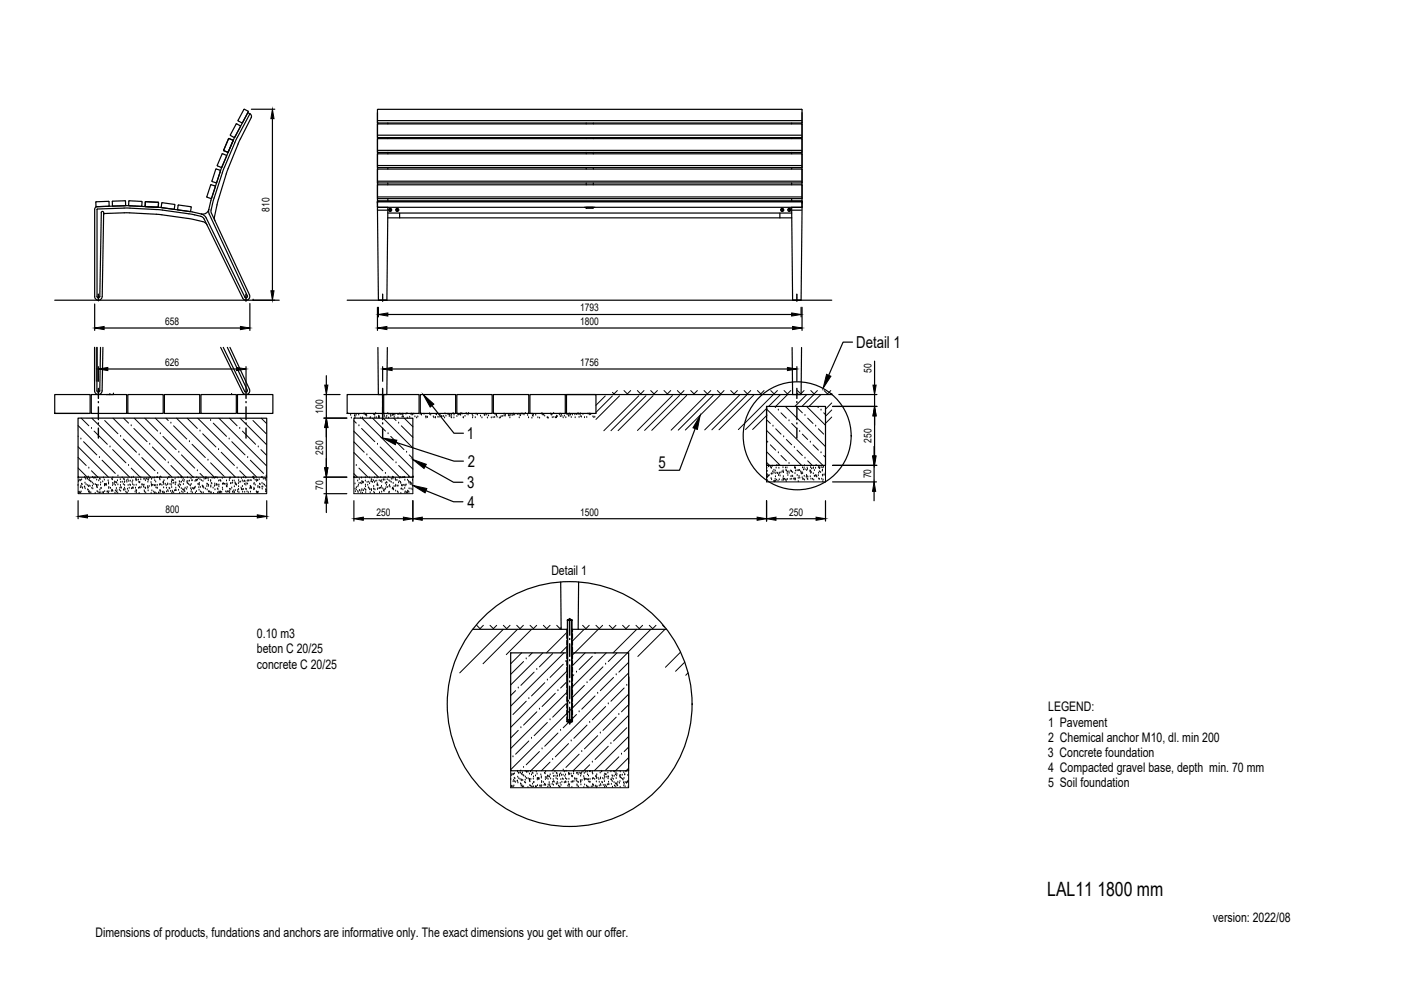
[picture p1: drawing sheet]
<svg xmlns="http://www.w3.org/2000/svg" width="297mm" height="210mm" viewBox="0 0 297 210" stroke-linecap="round" stroke-linejoin="round" font-family="sans-serif">
<!-- layer: 0 -->
<g fill="none" stroke="#000" stroke-width=".25">
<path d="M44.7 39.2l1 .3-.8 2.5-1-.2M44.7 39.2l-.8 2.6M46.7 36.2l-1-.3-.7 2.6 .9 .2 .8-2.5M47.1 35.2l-2.4 7.3-.4 1.9M49.4 29.7l-1-.3-1 2.4 1 .4M49.4 29.7l-2.4 5.7-.9-.2 1-2.5 .9 .4M49.9 28.9l-.6 1.1M50.2 26.3h-.1M50.2 26.3l.8 .5M50.3 29.1l-3 6.9-1.9 6M50.5 30.6l-2.4 5.7-1.8 6-.8 3.7 .1 .8M51.7 23.2l.9 .4v.1l-3 5.4-.8-.5 1.3-2.3"/>
<path d="M51.7 23.2l-1.2 2.3 .9 .5M52.5 23.9l.5 .2M53.3 24.9a.6 .6 0 0 0-.3-.8l-2.7 5M53.3 24.9l-2.8 5.7M53.3 23.2h5M57.8 25.2v36.5M80 26.4h90l-.1 2.8h-89.8l-.1-.1M80 32.7l89.9-.1 .1 2.8M80 35.9h90l-.1 2.9h-89.8l-.1-.1M80 39.3h90l-.1 2.8-89.9-.1M80 26l.1 .1h89.8l.1-2.8-89.9-.1-.1 21.2 .2 19.3h1.8l.2-19.7M80.1 29.4l-.1 .1"/>
<path d="M80.1 29.4h89.9M80.1 25.6h89.9M80.1 28.7h89.9M80.1 31.9h89.9M80.1 35.1h89.9M80.1 38.4h89.9M82.2 26.1v.2M82.2 29.2v.2M82.2 32.3v.3M82.2 35.5v.3M82.2 38.8v.4M124.3 26.1v.2"/>
<path d="M124.3 29.2v.2M124.3 32.3v.3M124.3 35.5v.3M124.3 38.8v.4M125.8 26.1v.2M125.8 29.2v.2M125.8 32.3v.3M125.8 35.5v.3M125.8 38.8v.4M167.8 26.1v.2M167.8 29.2v.2M167.8 32.3v.3"/>
<path d="M167.8 35.5v.3M167.8 38.8v.4M169.9 29.4v2.9l-89.9-.1M170 35.4h-90M170 23.9l-.2 39.8h-1.8l-.2-19.7M20.3 42.8l2.7-.1 .1 .9-2.7 .2zM22 45.5l.2-.2 4.4-.2 6.8 .3 6.8 1 2.8 .6M23.9 43.7v-1h2.7l-.1 .9-5.9 .2a.6 .6 0 0 0-.5 .6v18.5a.79 .79 0 0 0 .8 .8 .79 .79 0 0 0 .8-.8l.3-17.8M27.3 42.6l2.7 .1 .1 1-2.7-.1zM27.6 44.1l6.2 .4 6.2 .8M27.6 44.1l-7 .3v18.5l.3 .3 .3-.3 .3-17.8 .2-.3 .3 .3M30.8 43.7l.1 .1"/>
<path d="M30.8 42.8l2.7 .1 .1 .9-7.3-.2M30.8 42.9v.8M33.2 43.9l1.3 .1M34.3 43.1v.9l6.5 .9 1.9 .5a1.3 1.3 0 0 0 1.6-1M34.3 43.1l2.7 .3-.2 1M37.6 44.4l.1 .1M37.8 43.5l2.7 .3-.2 1.1M37.8 43.6l-.1 .8M40 45.3l1.3 .3M41.3 45.6l1.6 .4 .4 .4 8.2 16.8a.8 .8 0 0 0 1 .4 .8 .8 0 0 0 .4-1.1M42.7 45.4l.6 .3 .4 .5M43 47l.5 .2 .4 .5"/>
<path d="M44.3 44.4l.1 1 8 17.3-.1 .4-.4-.1-8.2-16.8M44.8 45.2l8.1 17.3M45.4 42l-.7 2.5 .1 .7M80 43.9l.1 .1M80 42.8h90M80 44h90M80.1 42.8l-.1 .1M80.1 42.6l-.1 .1M80.1 42.8h89.9M80.1 41.8h89.9M80.1 42.6h89.9M80.1 44.6h2"/>
<path d="M82.2 46.2h85.7M82.2 45.2h85.7M82.2 42.1v.5M82.4 44.5a.3 .3 0 0 1 .3-.3 .3 .3 0 0 1 .3 .3M82.7 44.4h.1v.3l-.2-.2zM83.9 44.5a.3 .3 0 0 1 .3-.3 .3 .3 0 0 1 .3 .3M84.2 44.4l.2 .1-.1 .2h-.1zM84.7 45.2v1M124.3 44h1.5v.2h-1.5zM165.4 45.2v1M165.5 44.5a.3 .3 0 0 1 .3-.3 .3 .3 0 0 1 .3 .3M165.8 44.4l.2 .1-.1 .2h-.1z"/>
<path d="M167 44.5a.3 .3 0 0 1 .3-.3 .3 .3 0 0 1 .3 .3M167.3 44.4h.1v.3l-.2-.2zM167.8 42.1v.5M168 44.6h2M169.9 42.6v1.4M169.9 42.8l.1 .1M11.6 63.7h47.6M20.1 73.7v9.1a.8 .8 0 0 0 .7 .8 .8 .8 0 0 0 .8-.7l.2-9.2M20.1 64.5v5.6M20.5 73.7v9.1l.3 .3 .4-.3 .1-9.1M20.9 62.6h.1M20.9 63.1h.1"/>
<path d="M20.9 63.5h.1M20.9 62.3v.2M20.9 62.7v.3M20.9 63.2v.2M20.9 63.6v.2M20.9 77.7v3.1M22.1 69.5h28.9M22.9 78.2h27.3M46.8 73.7l4.6 9.5M47.3 73.7l4.6 9.3M48.2 73.7l4.2 9-.1 .4-.4-.1M48.8 73.7l4.1 8.8a.8 .8 0 0 1-.4 1.1 .8 .8 0 0 1-1.1-.4"/>
<path d="M52.2 62.7h.1M52.2 63.1h.1M52.2 63.6h.1M52.2 62.3v.3M52.2 62.8v.2M52.2 63.2v.3M52.2 63.7v.2M52.2 77.7v4.5M53 64.4v5.7M53.7 63.7h.1M69.2 79.7v2M73.6 63.7h102.7"/>
<path d="M80 65.2v4.9M80.1 73.7l.1 10h1.8l.1-10M80.2 65.2v2M81.1 62.7h.1M81.1 63.1h.1M81.1 63.6h.1M81.1 62.3v.3M81.1 62.8v.2M81.1 63.2v.3M81.1 63.7v.2M81.1 77.7v3.1M82 69.5h86"/>
<path d="M82.2 66.7h85.6M83.1 78.2h83.8M167.9 73.7l.1 10h1.8l.1-10M168.9 62.7h.1M168.9 63.1h.1M168.9 63.6h.1M168.9 62.3v.3M168.9 62.8v.2M168.9 63.2v.3M168.9 63.7v.2M168.9 77.7v3.1M169.8 65.2v2"/>
<path d="M170 65.2v4.9M180.7 72.5h-2l-3 7.1M185.4 76.6v5.1M11.6 83.7h7.5v4h-7.5zM11.6 87.7h7.1M16.5 88.6l40.1 .1v12.5h-40zM19.4 83.7h7.5v4h-7.5zM23.3 83.7h.1M24.1 83.4v.3h-1.6M27.1 83.7h7.5v4h-7.5zM34.9 83.7h7.5v4h-7.5zM42.6 83.7h7.5v4h-7.5z"/>
<path d="M49.1 83.7h.1M50.4 83.7h7.5v4h-7.5zM68.7 83.7h3.4M68.7 88.6h4.8M69.2 83.7v4.9M69.2 90.6v8.6M73.6 83.7h7.5v4h-7.5zM75 88.6l12.5 .1v12.5h-12.5zM81.4 83.7h7.5v4h-7.5zM84 93.8l12.3 4h2M89.1 83.7h7.5v4h-7.5zM90.1 98.9l6.1 3.3h1.9"/>
<path d="M91.6 86l4.7 5.9h2M96.9 83.7h7.4v4h-7.4zM104.6 83.7h7.5v4h-7.5zM112.3 83.7h7.6v4h-7.6zM119.9 83.7h56.4M120.1 83.7h6.3v4h-6.3zM147.4 90.9l-3.3 8.8h-4.4M162.5 86.2h12.5v12.5h-12.5zM162.5 86.2v2.5M169.1 83.7h.1M176.3 83.7h.1M176.5 86.2h9.4"/>
<path d="M176.5 98.7h9.4M177.8 83.7h8.1M185.3 94.7v2M185.3 98.7v3.5M185.4 83.7v2.5M185.4 88.2v8.5M16.6 106.2v3.8M18.5 109.5h36.1M18.7 101.2h.1M53.7 101.2h.1M56.6 106.2v3.8M68.7 101.2h4.8"/>
<path d="M68.7 104.7h4.8M69.2 101.2v3.5M69.2 106.7v2M75 106.2v4.3M77 110h8.5M87.5 106.2v4.3M87.6 101.2h.1M89.5 110h71M90.3 104l5.9 2.4h1.9M162.5 106.2v4.3M162.6 101.2h.1M164.5 110h8.5"/>
<path d="M175 106.2v4.3M176.5 102.2h9.3M185.3 104.2v2M100.2 133.4h20.1v19.2M118.9 123.4l.1 10M120.2 133.4v.5M120.2 134.4v.9M120.2 135.8v1M120.2 137.2v1M120.2 138.7v.9M120.3 138.4h-12v25h25v-25h-12M120.3 131.5l.5-.3 .5 .3"/>
<path d="M120.3 131.5h1zM120.4 131.4v21.3M121.2 131.4v21.3M121.4 133.4v.5M121.4 134.4v.9M121.4 135.8v1M121.4 137.2v1M121.4 138.7v.9M122.7 123.4l-.1 10M141.3 133.4h-20v19.2M120.2 153l.6 .3 .6-.3M120.2 140.1v.9"/>
<path d="M120.2 141.5v1M120.2 143v1.4M120.2 144.9v.9M120.2 146.3v1M120.2 147.7v1M120.2 149.2v.9M120.2 150.6v.9M120.2 152v1M120.2 153h1.2M120.4 152.7l.9-.1-.1 .1M120.4 152.7h.8M121.4 140.1v.9"/>
<path d="M121.4 141.5v1M121.4 143v1.4M121.4 144.9v.9M121.4 146.3v1M121.4 147.7v1M121.4 149.2v.9M121.4 150.6v.9M121.4 152v1M133.3 143.5v18.4"/>
<circle cx="82.7" cy="44.5" r=".3"/>
<circle cx="84.2" cy="44.5" r=".3"/>
<circle cx="165.8" cy="44.5" r=".3"/>
<circle cx="167.3" cy="44.5" r=".3"/>
<circle cx="169" cy="92.4" r="11.4"/>
<circle cx="120.8" cy="149.3" r="26"/>
</g>
<g fill="none" stroke="#000" stroke-width=".3">
<path d="M20.9 85.4h.1M20.9 89.9h.1M20.9 82.4v2.1M20.9 86.3v2.7M20.9 90.8v2.1M52.2 85.4h.1M52.2 89.9h.1M52.2 82.4v2.1M52.2 86.3v2.7M52.2 90.8v2.1M81.1 85.4h.1M81.1 89.9h.1"/>
<path d="M81.1 82.4v2.1M81.1 86.3v2.7M81.1 90.8v2.1M168.9 85.4h.1M168.9 89.9h.1M168.9 82.4v2.1M168.9 86.3v2.7M168.9 90.8v2.1M120.8 135.6h.1M120.8 131.1v3.6M120.8 136.5v2.7M120.8 149.1h.1"/>
<path d="M120.8 144.6h.1M120.8 140.1h.1M120.8 141v2.7M120.8 145.5v2.7M120.8 150v3.5"/>
</g>
<!-- layer: SRAFY -->
<g fill="none" stroke="#000" stroke-width=".21">
<path d="M16.6 99.2l1.9 2M16.6 94.7l6.4 6.5M16.6 90.2l10.9 11M16.6 97l1.7 1.7M16.6 92.5h.1M17.2 93.1h.1M17.2 88.7l1.6 1.6M17.7 93.6l2.8 2.8M18.8 99.3h.1M19.4 90.8h.1M19.4 99.8l1.4 1.4M19.5 88.7l12.5 12.5"/>
<path d="M20 91.4l2.8 2.8M21.1 97h.1M21.6 97.6l2.8 2.8M22.2 89.2l2.8 2.8M23.3 94.8h.1M23.9 95.3l2.8 2.8M24 88.7l12.5 12.5M25.6 92.5h.1M26.1 93.1l2.8 2.8M26.2 88.7l1.1 1M27.3 98.7h.1M27.8 90.3h.1"/>
<path d="M27.8 99.3l1.9 1.9M28.4 90.8l2.8 2.8M28.5 88.7l12.5 12.5M29.5 96.4h.1M30.1 97l2.8 2.8M30.7 88.7l2.7 2.7M31.7 94.2h.1M32.3 94.8l2.8 2.8M32.9 88.7l12.5 12.5M34 92h.1M34.6 92.5l2.8 2.8M35.2 88.7l.5 .5"/>
<path d="M35.7 98.1h.1M36.2 89.7h.1M36.2 98.7l2.5 2.5M36.8 90.3l2.8 2.8M37.4 88.7l12.5 12.5M37.9 95.9h.1M38.5 96.4l2.8 2.9M39.7 88.7l2.1 2.1M40.2 93.6h.1M40.7 94.2l2.8 2.8M41.8 99.8h.1M41.9 88.7l12.5 12.5"/>
<path d="M42.4 91.4h.1M43 92l2.8 2.8M44.1 97.6h.1M44.7 89.2h.1M44.7 98.1l2.8 2.8M45.2 89.7l2.8 2.8M46.3 95.3h.1M46.4 88.7l10.1 10.1M46.9 95.9l2.8 2.8M48.6 93.1h.1M48.7 88.7l1.6 1.6M49.1 93.6l2.9 2.8"/>
<path d="M50.3 99.3h.1M50.8 90.8h.1M50.8 99.8l1.4 1.4M50.9 88.7l5.6 5.6M51.4 91.4l2.8 2.8M52.5 97h.1M53.1 97.6l2.8 2.8M53.6 89.2l2.8 2.8M54.8 94.8h.1M55.3 95.3l1.2 1.2M55.4 88.7l1.1 1.1M73.7 87.7h.1"/>
<path d="M74.3 88h.1M74.5 88.6h.1M75 95.9l5.3 5.3M75 91.4l9.7 9.8M75 93.7l2.2 2.2M75 89.2l.5 .5M75.2 88.2h.1M75.2 87.9h.1M75.2 88.6h.1M75.3 88.3h.1M75.5 88h.1M75.5 98.7h.1"/>
<path d="M76.1 88h.1M76.1 90.3h.1M76.1 99.3l1.9 1.9M76.5 88.6h.1M76.7 90.8l2.8 2.8M76.7 88.7l10.8 10.8M76.9 88.6h.1M77.2 87.7h.1M77.2 87.9h.1M77.5 88h.1M77.7 88h.1M77.7 88.2h.1"/>
<path d="M77.8 96.4h.1M78.3 97l2.9 2.8M78.5 88.6h.1M78.6 88.6h.1M79 88.7l2.7 2.7M79.2 87.9h.1M79.4 88h.1M79.4 88.6h.1M79.5 88h.1M79.6 87.7h.1M79.8 88.5h.1M80 94.2h.1"/>
<path d="M80.2 88.5h.1M80.3 88.2h.1M80.3 88.5h.1M80.4 88.4h.1M80.4 88.6h.1M80.6 94.8l2.8 2.8M81.1 87.9h.1M81.1 88.4h.1M81.2 87.8h.1M81.2 88.7l6.3 6.3M81.4 88h.1M81.5 88.3h.1"/>
<path d="M81.9 88.5h.1M82 88.2h.1M82.2 87.7h.1M82.3 92h.1M82.3 87.8h.1M82.4 88.6h.1M82.7 87.9h.1M82.8 92.5l2.8 2.8M82.9 88.3h.1M82.9 88.1h.1M83.1 87.8h.1M83.2 88.1h.1"/>
<path d="M83.4 88h.1M83.5 88.7l.5 .5M83.6 88.5h.1M83.7 88h.1M84 98.1h.1M84.3 87.9h.1M84.4 88.6h.1M84.5 89.7h.1M84.5 98.7l2.5 2.5M84.6 87.9h.1M84.8 87.7h.1M84.9 87.9h.1"/>
<path d="M85.1 90.3l2.4 2.4M85.1 87.8h.1M85.2 88.5h.1M85.4 88h.1M85.4 88.3h.1M85.4 87.8h.1M85.5 88.4h.1M85.7 88.7l1.8 1.8M86.1 87.8h.1M86.2 95.9h.1M86.3 87.7h.1M86.4 88.6h.1"/>
<path d="M86.8 96.4l.7 .8M86.9 88.5h.1M87.1 87.8h.1M87.3 87.8h.1M87.4 88h.1M87.4 87.9h.1M87.7 87.8h.1M88 88.4h.1M88.3 88.6h.1M88.6 88.4h.1M89.1 87.8h.1M89.4 87.8h.1"/>
<path d="M89.4 88h.1M89.9 87.8h.1M90.3 88.4h.1M90.3 88.6h.1M90.5 88.4h.1M90.6 88.5h.1M91.1 87.8h.1M91.1 87.7h.1M91.3 88h.1M91.9 88.4h.1M92 88.6h.1M92.3 88.6h.1"/>
<path d="M92.3 88.5h.1M92.4 87.9h.1M92.5 88h.1M92.7 87.7h.1M92.8 88.5h.1M93 87.8h.1M93.1 88.5h.1M93.3 88h.1M93.6 88.3h.1M93.7 88.3h.1M94 88.3h.1M94.3 88.6h.1"/>
<path d="M94.3 87.7h.1M94.5 88.2h.1M95 87.9h.1M95 87.8h.1M95.2 88.3h.1M95.3 88h.1M95.4 88.1h.1M95.6 88.5h.1M95.7 88.1h.1M95.8 88.6h.1M96.1 87.7h.1M96.2 88.6h.1"/>
<path d="M96.3 88h.1M96.9 88.3h.1M97 87.8h.1M97.1 87.9h.1M97.3 88h.1M97.5 87.8h.1M97.5 87.9h.1M97.7 88h.1M97.7 87.7h.1M98 87.8h.1M98.2 88.6h.1M98.2 88.5h.1"/>
<path d="M98.6 88.3h.1M98.8 87.7h.1M99 87.8h.1M99.2 88h.1M99.4 87.7h.1M100.1 88h.1M100.2 88.6h.1M100.3 88.2h.1M100.8 88.6h.1M100.9 87.8h.1M101.2 88h.1M101.9 88.2h.1"/>
<path d="M102.2 88.6h.1M102.7 88h.1M102.8 88.1h.1M102.9 87.8h.1M103.2 88h.1M103.3 88.6h.1M103.6 88.2h.1M104.2 88.6h.1M104.5 88.6h.1M104.9 88.5h.1M104.9 87.8h.1M105.2 88h.1"/>
<path d="M105.2 88.2h.1M105.2 88.1h.1M105.4 88.4h.1M105.9 88.6h.1M106.1 88.6h.1M106.3 88.3h.1M106.6 88.3h.1M106.9 88.2h.1M106.9 87.8h.1M107.1 88.2h.1M107.1 88h.1M107.8 88.1h.1"/>
<path d="M107.9 88.2h.1M108 88.1h.1M108.1 88.6h.1M108.3 88.1h.1M108.6 88.1h.1M108.8 88h.1M108.9 87.8h.1M109.1 88h.1M109.7 87.9h.1M110 87.8h.1M110.1 88.6h.1M110.3 88.1h.1"/>
<path d="M110.4 88.1h.1M110.5 87.8h.1M110.8 87.8h.1M111.1 88h.1M111.4 87.7h.1M111.9 88.1h.1M112.1 88.6h.1M112.8 88.7h.1M112.8 87.8h.1M112.9 88.2h.1M113 88.3h.1M113.1 88h.1"/>
<path d="M113.6 88h.1M114 88.6h.1M114.4 88.7h.1M114.8 87.8h.1M114.9 87.7h.1M115.1 88h.1M115.2 88h.1M115.5 88.2h.1M116 88.6h.1M116.1 88.6h.1M116.2 88.7h.1M116.8 87.8h.1"/>
<path d="M116.9 88h.1M117 88h.1M117.1 88.6h.1M117.4 87.7h.1M117.4 88.5h.1M117.8 88.6h.1M117.9 88.4h.1M118 88.6h.1M118 88.2h.1M118.1 88.3h.1M118.6 88h.1M118.7 87.8h.1"/>
<path d="M118.8 88.3h.1M119 88h.1M119.1 88.3h.1M119.4 88.6h.1M119.7 88.2h.1M119.9 87.7h.1M120 88.6h.1M120 87.8h.1M120.3 87.9h.1M120.5 88.1h.1M120.6 88.3h.1M120.7 87.8h.1"/>
<path d="M120.8 88.1h.1M121 88h.1M121.1 88.5h.1M121.4 88h.1M121.9 87.9h.1M121.9 88.6h.1M122.2 87.9h.1M122.5 87.7h.1M122.6 87.8h.1M122.7 87.8h.1M122.8 88.5h.1M123 87.9h.1"/>
<path d="M123.1 87.8h.1M123.1 88.3h.1M123.3 88.4h.1M123.6 87.9h.1M123.9 88.6h.1M124.4 88.5h.1M124.7 87.8h.1M124.9 87.9h.1M125 87.8h.1M125.2 87.9h.1M125.3 87.9h.1M125.7 88.4h.1"/>
<path d="M125.9 88.6h.1M126.1 88.4h.1M128.3 84l-1.9 1.9M129.8 83.9l-3.4 3.5M130.9 82.8l-.7 .7-.3-.3M131.3 83.9l-4.9 5M132.3 82.8l.7 .7 .7-.7M135.1 82.8l.7 .7 .7-.7M135.4 83.9l-7.4 7.4M137 83.9l-7.5 7.4M138 82.8l.7 .7 .7-.7M138.5 83.9l-7.5 7.4"/>
<path d="M140.8 82.8l.7 .7 .7-.7M142.6 83.9l-7.4 7.4M143.6 82.8l.7 .7 .7-.7M144.1 83.9l-7.4 7.4M145.6 83.8l-7.4 7.4M146.4 82.8l.7 .7 .8-.7M149.3 82.8l.7 .7 .7-.7M149.7 83.8l-7.4 7.4M151.2 83.8l-7.4 7.4M152.1 82.8l.7 .7 .7-.7M152.7 83.8l-7.4 7.4M154.9 82.8l.7 .7 .7-.7"/>
<path d="M156.8 83.8l-7.4 7.3M157.8 82.8l.7 .7 .7-.7M158.3 83.8l-7.4 7.3M159.8 83.8l-7.4 7.3M160.6 82.8l.7 .7 .7-.7M162.5 98.7v3.5h12.5v-3.5M162.5 95.8l2.9 2.9M162.5 91.3l7.5 7.4M162.5 86.7l12 12M162.5 98l.7 .7M162.5 89l.8 .8M162.6 99.2h.1"/>
<path d="M162.6 98.7h.1M162.6 86.5l-4.5 4.6M162.6 88l-3 3.1M162.7 99.9h.1M162.8 93.8h.1M162.9 99h.1M163.3 98.9h.1M163.3 94.3l1.2 1.1M163.4 82.8l.7 .7 .7-.7M163.4 99.1h.1M163.5 99.3h.1M163.5 99.2h.1"/>
<path d="M163.8 98.9h.1M163.9 90.4h.1M163.9 83.7l-7.4 7.4M164.1 99.7h.1M164.2 86.2l.3 .2M164.4 99.9h.1M164.5 90.9l1.1 1.1M164.6 99.2h.1M164.6 98.7h.1M165 98.7h.1M165 96h.1M165 87h.1"/>
<path d="M165.1 99.3h.1M165.4 83.7l-2.4 2.5M165.6 96.6l1.1 1.1M165.6 87.5l1.1 1.2M166 99.2h.1M166 99.8h.1M166.2 92.6h.1M166.2 82.8l.7 .7 .8-.7M166.5 86.2l8.5 8.5M166.5 99.2h.1M166.6 99.7h.1M166.7 93.2l1.1 1.1"/>
<path d="M166.8 99.9h.1M166.9 99.2h.1M166.9 83.7l-2.4 2.5M167.3 98.3h.1M167.3 89.2h.1M167.7 99.8h.1M167.8 100h.1M167.8 89.8l1.2 1.1M168.4 94.9h.1M168.5 99.2h.1M168.7 99.8h.1M168.7 99.3h.1"/>
<path d="M169 99.8h.1M169 95.4l1.1 1.2M169 86.4l1.1 1.1M169.1 82.8l.7 .7 .7-.7M169.2 99.8h.1M169.4 99.8h.1M169.5 99.7h.1M169.6 91.5h.1M170.1 92l1.1 1.2M170.1 99.2h.1M170.4 99.6h.1M170.5 99.2h.1"/>
<path d="M170.6 98.7h.1M170.7 97.1h.1M170.7 88.1h.1M170.7 99.6h.1M171 86.2l4 4M171 83.7l-2.5 2.5M171 99.8h.1M171.1 99.2h.1M171.2 99.5h.1M171.2 97.7l1 1M171.2 88.7l1.2 1.1M171.8 99.8h.1"/>
<path d="M171.8 93.8h.1M171.9 99.1h.1M171.9 99.9h.1M171.9 82.8l.7 .7 .7-.7M172.1 99.4h.1M172.4 94.3l1.1 1.1M172.4 99.4h.1M172.5 99.2h.1M172.5 83.7l-2.5 2.5M172.7 99.8h.1M172.9 99.3h.1M172.9 90.4h.1"/>
<path d="M173 98.7h.1M173.3 86.2l.2 .2M173.5 90.9l1.1 1.1M173.5 99.1h.1M173.7 99.3h.1M173.8 99.2h.1M173.8 99.4h.1M174 83.7l-2.5 2.5M174.1 96h.1M174.1 87h.1M174.1 99.1h.1M174.3 99.9h.1"/>
<path d="M174.4 99.7h.1M174.4 99.2h.1M174.6 99.1h.1M174.6 96.6l.4 .4M174.6 87.5l.4 .4M174.7 82.8l.7 .7 .7-.7M176.3 86.9l-1.2 1.3M176.3 85.4l-1.2 1.2M176.3 88.4l-1.2 1.3M16.5 102.9h.1M16.6 101.2v3.5h40v-3.5M16.7 102.1h.1"/>
<path d="M16.7 104.4h.1M16.8 104.3h.1M16.8 101.8h.1M16.8 104.5h.1M17 102h.1M17 103.4h.1M17 104.5h.1M17.1 101.9h.1M17.2 103.1h.1M17.2 104.3h.1M17.3 102.7h.1M17.3 101.7h.1"/>
<path d="M17.4 103.4h.1M17.4 102.8h.1M17.5 103.5h.1M17.9 103.3h.1M18 103.3h.1M18 101.2h.1M18 101.3h.1M18 102.4h.1M18.1 103.6h.1M18.2 101.6h.1M18.2 102.7h.1M18.5 101.6h.1"/>
<path d="M18.5 102.9h.1M18.6 101.5h.1M18.6 103.9h.1M18.7 104h.1M18.8 103.2h.1M18.8 104.3h.1M18.8 101.8h.1M18.9 103h.1M18.9 104.2h.1M19 101.9h.1M19 101.5h.1M19 104.5h.1"/>
<path d="M19.1 103.1h.1M19.2 102.1h.1M19.3 104.5h.1M19.3 102.2h.1M19.5 103.5h.1M19.6 101.2h.1M19.6 103.1h.1M19.6 102.4h.1M19.7 103.7h.1M19.9 102.7h.1M19.9 101.4h.1M20 101.3h.1"/>
<path d="M20.2 104.6h.1M20.2 101.3h.1M20.2 102.7h.1M20.5 103h.1M20.5 101.8h.1M20.5 103.3h.1M20.6 104.2h.1M20.6 103.4h.1M20.7 101.3h.1M20.7 104.3h.1M20.8 102.9h.1M20.9 101.9h.1"/>
<path d="M21 104.5h.1M21.1 101.6h.1M21.2 103.9h.1M21.2 101.7h.1M21.3 102.8h.1M21.4 102.4h.1M21.4 104.5h.1M21.4 103.6h.1M21.4 103.5h.1M21.8 102.2h.1M21.8 104.5h.1M21.9 104.4h.1"/>
<path d="M21.9 104.6h.1M22 101.3h.1M22.1 101.8h.1M22.2 103h.1M22.2 102.7h.1M22.2 104.2h.1M22.4 102.7h.1M22.5 102.9h.1M22.5 102.7h.1M22.7 104.3h.1M22.8 104.3h.1M22.9 101.9h.1"/>
<path d="M23 104.5h.1M23 102.4h.1M23 102.6h.1M23.1 103.6h.1M23.1 103.3h.1M23.1 104.2h.1M23.4 103.5h.1M23.6 104.2h.1M23.7 101.6h.1M23.7 103.9h.1M23.8 104h.1M23.8 101.7h.1"/>
<path d="M23.9 102.9h.1M23.9 102.5h.1M23.9 104.2h.1M23.9 101.3h.1M24.2 102.7h.1M24.2 102.5h.1M24.3 102.2h.1M24.4 104.5h.1M24.4 102.3h.1M24.4 102.9h.1M24.5 104.1h.1M24.6 102.4h.1"/>
<path d="M24.7 103.6h.1M24.7 104.3h.1M24.7 102.4h.1M24.8 104h.1M24.9 101.9h.1M25 104.5h.1M25 102.8h.1M25 100.9h.1M25.3 104h.1M25.4 103.5h.1M25.5 101.7h.1M25.5 102.9h.1"/>
<path d="M25.6 104.2h.1M25.6 102.3h.1M25.6 103.4h.1M25.7 103.5h.1M25.9 101.3h.1M25.9 102.2h.1M26.1 102.7h.1M26.2 103.8h.1M26.2 101.6h.1M26.3 104h.1M26.3 101.7h.1M26.4 102.3h.1"/>
<path d="M26.4 103.5h.1M26.4 102.9h.1M26.4 102.2h.1M26.5 103.8h.1M26.7 104.3h.1M26.9 101.9h.1M26.9 102.2h.1M26.9 104.6h.1M26.9 104.5h.1M27 103.7h.1M27.1 101.7h.1M27.2 102.9h.1"/>
<path d="M27.2 104.2h.1M27.3 102.1h.1M27.4 103.5h.1M27.5 102.8h.1M27.6 102h.1M27.7 102.9h.1M27.9 103.6h.1M27.9 101.3h.1M28 102.3h.1M28.1 103.5h.1M28.1 102.7h.1M28.1 101.9h.1"/>
<path d="M28.2 103.4h.1M28.2 103.6h.1M28.3 101.2h.1M28.4 102.9h.1M28.6 104.3h.1M28.7 103.5h.1M28.8 101.7h.1M28.8 101.6h.1M28.8 104h.1M28.8 101.9h.1M28.9 102.9h.1M28.9 104.5h.1"/>
<path d="M28.9 104.1h.1M29 101.8h.1M29.3 101.8h.1M29.4 103.5h.1M29.4 102.3h.1M29.5 104.6h.1M29.6 102.4h.1M29.6 103.4h.1M29.6 102.3h.1M29.7 103.5h.1M29.9 101.7h.1M29.9 101.3h.1"/>
<path d="M29.9 103.3h.1M30.1 102.7h.1M30.1 102.9h.1M30.4 102.9h.1M30.4 103.3h.1M30.5 101.6h.1M30.5 102.9h.1M30.6 104.1h.1M30.6 104.3h.1M30.7 101.6h.1M30.7 103.5h.1M30.8 101.9h.1"/>
<path d="M30.9 103.6h.1M30.9 104.5h.1M31 101.6h.1M31.3 103.2h.1M31.3 103.5h.1M31.3 101.7h.1M31.4 102.2h.1M31.4 103.4h.1M31.4 104.1h.1M31.5 101.8h.1M31.6 101.5h.1M31.6 103.1h.1"/>
<path d="M31.8 101.3h.1M32 102.3h.1M32 104.7h.1M32.1 102.7h.1M32.1 101.6h.1M32.1 103.1h.1M32.2 102.9h.1M32.2 104.1h.1M32.3 102.9h.1M32.4 101.4h.1M32.6 104.3h.1M32.6 102.9h.1"/>
<path d="M32.7 104.6h.1M32.8 101.3h.1M32.8 103h.1M32.8 101.9h.1M32.9 104.5h.1M33 102.2h.1M33 102.9h.1M33.1 103.4h.1M33.1 104.7h.1M33.3 101.3h.1M33.3 103.5h.1M33.3 102.9h.1"/>
<path d="M33.4 101.3h.1M33.4 100.4h.1M33.6 104.5h.1M33.8 101.3h.1M33.8 101.6h.1M33.9 102.8h.1M33.9 104h.1M33.9 104.5h.1M33.9 101.8h.1M33.9 104.1h.1M34 100.9l.2 .3M34.1 102.7h.1"/>
<path d="M34.1 104.2h.1M34.3 102.9h.1M34.4 104.4h.1M34.6 102.3h.1M34.6 104.3h.1M34.6 102.2h.1M34.7 102.5h.1M34.7 103.4h.1M34.7 104.7h.1M34.7 102.7h.1M34.8 101.9h.1M34.8 104.5h.1"/>
<path d="M35 102.7h.1M35.2 102.9h.1M35.3 103.5h.1M35.3 104.3h.1M35.5 101.6h.1M35.5 102.8h.1M35.6 102.6h.1M35.6 104h.1M35.6 104.2h.1M35.8 101.3h.1M35.8 101.2h.1M35.9 103.5h.1"/>
<path d="M36 103.6h.1M36 102.7h.1M36.2 104.2h.1M36.3 102.9h.1M36.4 102.1h.1M36.4 103.4h.1M36.4 104.6h.1M36.4 102.5h.1M36.5 101.8h.1M36.5 104.1h.1M36.6 104.3h.1M36.6 101.9h.1"/>
<path d="M36.8 102.5h.1M36.8 101.9h.1M36.8 104.5h.1M37 104.1h.1M37.1 101.6h.1M37.1 102.4h.1M37.2 102.8h.1M37.2 104h.1M37.3 103.5h.1M37.3 102.4h.1M37.3 104h.1M37.8 101.3h.1"/>
<path d="M37.8 103h.1M37.9 104h.1M37.9 103.1h.1M38 102.7h.1M38 102.1h.1M38.1 103.3h.1M38.1 104.6h.1M38.1 102.3h.1M38.3 102.9h.1M38.4 101.2h.1M38.4 103.6h.1M38.5 102.2h.1"/>
<path d="M38.5 101.3h.1M38.5 104.3h.1M38.7 103.8h.1M38.7 101.9h.1M38.8 104.5h.1M38.8 101.5h.1M38.9 102.7h.1M38.9 103.9h.1M39 102.2h.1M39 101.8h.1M39.1 103.8h.1M39.1 104.2h.1"/>
<path d="M39.2 104.3h.1M39.3 103.5h.1M39.6 103.7h.1M39.6 102.1h.1M39.7 102.4h.1M39.7 103.4h.1M39.7 104.6h.1M39.7 101.3h.1M39.8 102.5h.1M39.9 102h.1M40 102.7h.1M40.2 102h.1"/>
<path d="M40.3 102.9h.1M40.4 103h.1M40.4 103.6h.1M40.5 101.5h.1M40.5 104.3h.1M40.5 102.7h.1M40.6 103.9h.1M40.7 101.9h.1M40.8 103.6h.1M40.8 104.5h.1M41 101.3h.1M41 103.6h.1"/>
<path d="M41.1 103.7h.1M41.2 103.5h.1M41.3 103.5h.1M41.4 102.1h.1M41.4 103.3h.1M41.4 104.5h.1M41.6 101.8h.1M41.6 101.9h.1M41.7 104.2h.1M41.7 102h.1M41.7 101.3h.1M41.9 101.8h.1"/>
<path d="M42 102.7h.1M42.1 101.5h.1M42.1 103.4h.1M42.2 102.7h.1M42.2 103.9h.1M42.2 102.9h.1M42.3 102.5h.1M42.4 101.7h.1M42.4 100.4l.8 .8M42.5 103.3h.1M42.5 104.3h.1M42.7 101.9h.1"/>
<path d="M42.8 104.5h.1M42.9 103.1h.1M43 103.3h.1M43 103.2h.1M43 102h.1M43.1 103.3h.1M43.1 104.5h.1M43.2 103.5h.1M43.3 101.6h.1M43.5 101.3h.1M43.6 103.7h.1M43.6 101.6h.1"/>
<path d="M43.6 101.4h.1M43.7 101.3h.1M43.8 101.4h.1M43.9 103.2h.1M43.9 102.6h.1M43.9 103.9h.1M43.9 102.7h.1M44.1 101.5h.1M44.2 101.9h.1M44.2 103.1h.1M44.2 104.2h.1M44.2 102.9h.1"/>
<path d="M44.3 104.4h.1M44.5 104.3h.1M44.6 102.1h.1M44.7 101.9h.1M44.7 103.3h.1M44.7 103.1h.1M44.7 104.5h.1M44.8 102.5h.1M44.9 102.6h.1M45 101.4h.1M45.2 103.5h.1M45.3 104.6h.1"/>
<path d="M45.3 101.3h.1M45.5 103.1h.1M45.5 101.4h.1M45.5 102.6h.1M45.6 102.9h.1M45.6 103.8h.1M45.7 101.3h.1M45.8 101.3h.1M45.9 102.9h.1M45.9 102.7h.1M46.1 101.4h.1M46.1 103.7h.1"/>
<path d="M46.2 104.5h.1M46.2 102.9h.1M46.2 103.8h.1M46.4 102h.1M46.4 103.2h.1M46.4 102.8h.1M46.4 104.3h.1M46.4 104.4h.1M46.5 104.5h.1M46.6 101.9h.1M46.7 101.9h.1M46.7 104.5h.1"/>
<path d="M46.8 104.3h.1M46.8 102h.1M47 104.4h.1M47.1 101.4h.1M47.2 103.5h.1M47.2 102.6h.1M47.2 103.9h.1M47.3 102.7h.1M47.4 102.6h.1M47.6 102.7h.1M47.7 101.3h.1M47.9 104.3h.1"/>
<path d="M47.9 102.7h.1M48 103.1h.1M48 102h.1M48.1 103.2h.1M48.1 104.4h.1M48.1 102.6h.1M48.2 102.9h.1M48.2 104.2h.1M48.4 104.3h.1M48.6 101.4h.1M48.6 101.9h.1M48.7 104.5h.1"/>
<path d="M48.7 103.7h.1M48.7 104.2h.1M48.7 101.5h.1M48.8 101.3h.1M48.9 102.6h.1M48.9 103.8h.1M49 102.5h.1M49.1 103.5h.1M49.3 102h.1M49.3 104.3h.1M49.3 102.4h.1M49.4 104.4h.1"/>
<path d="M49.6 104.1h.1M49.6 101.3h.1M49.7 102h.1M49.7 103.2h.1M49.7 104.4h.1M49.8 102.4h.1M49.9 102.7h.1M49.9 104h.1M49.9 102.6h.1M50 102.7h.1M50.2 102.9h.1M50.4 104.3h.1"/>
<path d="M50.4 103.9h.1M50.5 101.3h.1M50.5 102.5h.1M50.6 103.8h.1M50.6 103.2h.1M50.6 101.9h.1M50.7 104.5h.1M50.7 102.3h.1M51 102.2h.1M51.1 103.5h.1M51.2 101.4h.1M51.2 103.8h.1"/>
<path d="M51.3 103.8h.1M51.3 103.9h.1M51.4 101.9h.1M51.4 103.1h.1M51.4 104.4h.1M51.5 102.2h.1M51.6 103.8h.1M51.6 101.3h.1M51.8 102h.1M51.9 102.7h.1M51.9 104.4h.1M51.9 102.1h.1"/>
<path d="M52.1 103.7h.1M52.1 101.3h.1M52.1 102.9h.1M52.2 102.6h.1M52.2 103.8h.1M52.4 104.3h.1M52.4 102h.1M52.5 102.6h.1M52.6 101.9h.1M52.6 104.5h.1M52.7 102h.1M53 103.6h.1"/>
<path d="M53 101.9h.1M53.1 103.1h.1M53.1 103.5h.1M53.1 104.3h.1M53.1 103.2h.1M53.2 103.3h.1M53.3 101.9h.1M53.3 103.6h.1M53.6 101.3h.1M53.7 101.5h.1M53.8 103.8h.1M53.8 103.5h.1"/>
<path d="M53.8 102.7h.1M53.8 101.3h.1M53.9 101.6h.1M53.9 102.5h.1M53.9 103.7h.1M54.1 101.8h.1M54.1 102.9h.1M54.4 104.3h.1M54.4 102.1h.1M54.4 104.4h.1M54.4 101.8h.1M54.5 104.5h.1"/>
<path d="M54.6 101.9h.1M54.6 104.5h.1M54.7 103.1h.1M54.7 103.4h.1M54.7 104.4h.1M55 101.7h.1M55 103.3h.1M55 102.7h.1M55.1 103.5h.1M55.1 102.8h.1M55.5 101.3h.1M55.5 103.3h.1"/>
<path d="M55.5 102.5h.1M55.6 101.3h.1M55.6 103.7h.1M55.7 103.3h.1M55.8 102.7h.1M55.8 101.6h.1M56.1 102.9h.1M56.2 101.5h.1M56.3 101.5h.1M56.3 104.3h.1M56.3 103.8h.1M56.4 101.8h.1"/>
<path d="M56.4 103.1h.1M56.4 103.2h.1M56.4 100.9h.1M56.4 104.3h.1M56.4 104h.1M75 100.4l.8 .8M75 101.2v3.5h12.5v-3.5M75.3 102.6h.1M75.3 103.7h.1M75.3 104.2h.1M75.5 101.3h.1M75.5 103.9h.1"/>
<path d="M75.6 103.4h.1M75.8 102h.1M75.9 104.2h.1M75.9 103.2h.1M75.9 104.4h.1M76 102.9h.1M76.1 102.5h.1M76.2 101.7h.1M76.2 104h.1M76.3 104.1h.1M76.5 102.5h.1M76.5 104.5h.1"/>
<path d="M76.7 101.3h.1M76.7 102.6h.1M76.7 104.1h.1M76.7 103.8h.1M76.7 102.1h.1M76.8 102.2h.1M76.9 104.6h.1M76.9 102.3h.1M77 102.4h.1M77 102.3h.1M77.1 104h.1M77.3 103.7h.1"/>
<path d="M77.5 101.3h.1M77.5 102h.1M77.5 102.9h.1M77.5 103.2h.1M77.5 103.9h.1M77.5 104.4h.1M77.6 104h.1M77.8 102.3h.1M78 102.9h.1M78.1 103.4h.1M78.2 102.2h.1M78.2 103.5h.1"/>
<path d="M78.3 101.3h.1M78.4 102.6h.1M78.4 103.8h.1M78.5 104.5h.1M78.7 102.2h.1M78.7 102.1h.1M78.7 101.7h.1M78.8 103.8h.1M78.8 104h.1M78.8 101.8h.1M79 102.3h.1M79.2 101.9h.1"/>
<path d="M79.2 103.1h.1M79.2 103.7h.1M79.3 104.4h.1M79.3 103.7h.1M79.4 102.3h.1M79.4 104.6h.1M79.4 101.3h.1M79.5 103.9h.1M79.6 102h.1M79.9 102h.1M79.9 101.3h.1M79.9 102.9h.1"/>
<path d="M80 102.6h.1M80 102.9h.1M80 103.8h.1M80.1 103.6h.1M80.1 103h.1M80.4 101.9h.1M80.5 104.5h.1M80.5 103.6h.1M80.7 103.5h.1M80.7 102.1h.1M80.7 101.2h.1M80.8 101.9h.1"/>
<path d="M80.9 103.1h.1M80.9 104.4h.1M81 102.3h.1M81 103.5h.1M81.2 103.7h.1M81.3 101.8h.1M81.3 101.7h.1M81.3 104.1h.1M81.4 101.3h.1M81.4 104.2h.1M81.5 103.9h.1M81.6 101.8h.1"/>
<path d="M81.7 101.3h.1M81.7 102.5h.1M81.7 100.4h.1M81.7 103.7h.1M81.8 103.4h.1M81.9 102.9h.1M81.9 102.3h.1M82 102.4h.1M82.1 101.7h.1M82.2 103.3h.1M82.3 100.9l.2 .3M82.4 104.5h.1"/>
<path d="M82.5 101.9h.1M82.5 103.1h.1M82.5 104.4h.1M82.6 102.9h.1M82.7 102.1h.1M82.7 103.3h.1M82.9 102.3h.1M83 101.6h.1M83.2 103.7h.1M83.2 101.2h.1M83.2 103.5h.1M83.3 101.6h.1"/>
<path d="M83.3 101.3h.1M83.3 103.6h.1M83.4 102.5h.1M83.4 101.3h.1M83.4 103.7h.1M83.4 103.9h.1M83.6 103.2h.1M83.8 101.5h.1M83.8 101.8h.1M83.9 103.1h.1M83.9 104.1h.1M83.9 102.9h.1"/>
<path d="M83.9 101.9h.1M84.2 101.8h.1M84.2 103.1h.1M84.3 104.3h.1M84.4 103.1h.1M84.4 104.5h.1M84.5 102.4h.1M84.6 102.1h.1M84.7 101.4h.1M84.9 102.3h.1M84.9 101.3h.1M85 102.5h.1"/>
<path d="M85 104.6h.1M85 101.3h.1M85 103.7h.1M85.1 102.9h.1M85.2 103.7h.1M85.2 103.1h.1M85.3 102.9h.1M85.4 101.3h.1M85.4 103.8h.1M85.5 101.3h.1M85.6 102.9h.1M85.7 101.2h.1"/>
<path d="M85.8 103.6h.1M85.8 101.8h.1M85.8 104.5h.1M85.9 101.3h.1M85.9 103.1h.1M85.9 102.9h.1M85.9 104.3h.1M86.1 102.8h.1M86.2 104.5h.1M86.4 104.5h.1M86.4 101.8h.1M86.4 104.1h.1"/>
<path d="M86.5 104.2h.1M86.6 102.1h.1M86.7 101.2h.1M86.7 104.4h.1M86.7 102.4h.1M86.7 103.6h.1M86.9 102.3h.1M87 102.7h.1M87 102.4h.1M87.1 103.7h.1M87.2 102.5h.1M87.3 102.7h.1"/>
<path d="M87.3 101.3h.1M87.4 103.8h.1M87.5 101.8h.1M87.5 103.1h.1M162.6 101.8h.1M162.7 100.6h.1M162.7 101.1h.1M162.8 100.9h.1M162.9 101h.1M163.1 100.8h.1M163.5 101.5h.1M163.5 100.5h.1"/>
<path d="M163.6 100.5h.1M163.6 101.7h.1M163.8 100h.1M163.8 100.5h.1M164.1 100.2h.1M164.1 102.1h.1M164.1 102h.1M164.2 102.2h.1M164.3 101.6h.1M164.4 100.4h.1M164.4 101.1h.1M164.4 102h.1"/>
<path d="M164.6 101.8h.1M164.7 100.3h.1M164.8 100.4h.1M165 102h.1M165.1 100.8h.1M165.2 100.5h.1M165.2 101.7h.1M165.2 100.3h.1M165.4 100.9h.1M165.6 100.3h.1M165.8 101.9h.1M165.8 100h.1"/>
<path d="M166 101.5h.1M166.1 101.1h.1M166.1 100.2h.1M166.1 101.8h.1M166.1 101.6h.1M166.3 101.6h.1M166.6 101.8h.1M166.7 101.8h.1M166.7 102.1h.1M166.9 100.4h.1M166.9 101.7h.1M166.9 100.1h.1"/>
<path d="M167 100.8h.1M167.3 100h.1M167.3 100.4h.1M167.5 101.6h.1M167.7 101.1h.1M167.9 101.6h.1M167.9 100.9h.1M168.1 100.2h.1M168.1 101h.1M168.3 101.6h.1M168.4 101.5h.1M168.6 100.4h.1"/>
<path d="M168.6 101.8h.1M168.6 101.6h.1M169 100.8h.1M169.2 101.4h.1M169.2 102.1h.1M169.4 101h.1M169.6 101.4h.1M169.8 100h.1M169.8 100.4h.1M170 100.5h.1M170 100.2h.1M170.1 101.3h.1"/>
<path d="M170.2 100.4h.1M170.2 101.6h.1M170.3 101.6h.1M170.5 101h.1M170.5 101.8h.1M170.9 101.2h.1M171 100.8h.1M171.1 101h.1M171.2 101.6h.1M171.3 101.7h.1M171.3 101.1h.1M171.7 100h.1"/>
<path d="M171.8 101.1h.1M171.9 100.4h.1M171.9 101.6h.1M172 100.2h.1M172.3 101.6h.1M172.4 100.4h.1M172.5 101.8h.1M172.7 101h.1M173 100.9h.1M173 100.8h.1M173.1 101h.1M173.2 101.1h.1"/>
<path d="M173.5 100.9h.1M173.6 100.3h.1M173.6 101.6h.1M173.7 100h.1M173.7 101.6h.1M174 100.2h.1M174.2 101.6h.1M174.4 100.7h.1M174.4 100.9h.1M174.5 102.2h.1M174.5 101.8h.1M174.7 100.7h.1"/>
<path d="M174.9 100.8h.1M175 100.5h.1M101.1 132.6l.7 .7 .7-.7M103.9 132.6l.7 .7 .7-.7M106.7 133.4l-9.2 9.3M106.7 132.6l.7 .7 .7-.7M108.3 138.4v.1M109.6 132.6l.7 .7 .7-.7M109.7 133.4l-7.3 7.3M110.6 138.4l-2.3 2.3M111.6 139.7h.1M112.4 132.6l.7 .7 .7-.7"/>
<path d="M112.7 133.4l-5.4 5.4M112.8 138.4l-.7 .7M115.1 138.4l-6.8 6.8M115.2 132.6l.7 .7 .7-.7M117.2 138.6l-2.8 2.8M118 132.6l.7 .7 .3-.2M119.6 138.4l-11.3 11.3M120.3 134l-4.4 4.4M120.3 137l-1.4 1.4M123.5 132.6l.7 .7 .7-.7M123.9 133.4l-2.6 2.6M124.1 138.4l-2.7 2.7"/>
<path d="M125.6 139.1l-2.8 2.8M126.2 138.6h.1M126.4 132.6l.7 .7 .7-.7M126.8 133.4l-5.4 5.5M128.6 138.4l-7.2 7.2M129.2 132.6l.7 .7 .7-.7M130.8 138.4l-1.8 1.9M132 132.6l.7 .7 .7-.7M134.8 132.6l.7 .7 .7-.7M135 133.4l-5 5M137.7 132.6l.7 .7 .7-.7M138 133.4l-29.7 29.8"/>
<path d="M140.5 132.6l.4 .4M141 133.4l-5.8 5.8M144.3 138.3l-3.2 3.2M109.3 146.4l-1 1.1M109.9 145.9h.1M109.9 154.9l-1.6 1.6M110.4 154.3h.1M111 140.3l-2.7 2.7M111.6 148.7l-2.8 2.8M112.1 148.1h.1M112.1 157.1l-2.8 2.8M112.7 156.5h.1"/>
<path d="M113.2 142.5l-2.8 2.8M113.8 141.9h.1M113.8 150.9l-2.8 2.8M114.4 150.4h.1M114.4 159.3l-2.8 2.9M114.9 158.8h.1M115.5 144.8l-2.8 2.8M116.1 144.2h.1M116.1 153.2l-2.9 2.8M116.6 152.6h.1M117.7 147l-2.8 2.8M118.3 146.4h.1"/>
<path d="M118.3 155.4l-2.8 2.8M118.9 154.9h.1M119.4 140.8l-2.8 2.8M120 140.3h.1M120 149.2l-2.8 2.9M120.2 142.3l-11.9 11.9M120.2 146.8l-11.9 11.9M120.2 144.6l-1.3 1.3M120.5 148.7h.1M120.5 157.7l-2.8 2.8M121.1 157.1h.1M121.7 143.1l-.3 .3"/>
<path d="M122.2 142.5h.1M122.2 151.5l-2.8 2.8M122.8 150.9h.1M122.8 159.9l-2.8 2.8M123.3 159.3h.1M123.9 145.3l-2.5 2.5M124.5 144.8h.1M124.5 153.7l-2.8 2.8M125 153.2h.1M126.2 147.6l-2.9 2.8M126.7 147h.1M126.7 156l-2.8 2.8"/>
<path d="M127.3 155.4h.1M127.8 141.4l-2.8 2.8M128.4 140.8h.1M128.4 149.8l-2.8 2.8M129 149.2h.1M129 158.2l-2.8 2.8M129.5 157.7h.1M130.1 143.6l-2.8 2.8M130.6 143.1h.1M130.6 152.1l-2.8 2.8M131.2 151.5h.1M131.8 159.9h.1"/>
<path d="M132.3 145.9l-2.8 2.8M132.9 145.3h.1M132.9 154.3l-2.8 2.8M133.3 142.7l-20.8 20.7M133.3 147.2l-16.3 16.2M133.3 151.7l-11.8 11.7M133.3 156.2l-7.3 7.2M133.3 140.4l-2.1 2.1M133.3 149.4l-1.5 1.5M133.3 158.4l-1 .9M145.2 140.4l-2 1.9M145.9 142.7l-.5 .5"/>
<path d="M108.3 163.4v3.6h25v-3.6M108.3 165.3h.1M108.4 164.4h.1M108.4 166.8h.1M108.5 166.7h.1M108.5 164.1h.1M108.5 166.9h.1M108.7 164.3h.1M108.8 160.5h.1M108.8 165.7h.1M108.8 166.9h.1M108.9 164.2h.1"/>
<path d="M108.9 165.4h.1M109 166.6h.1M109 165h.1M109.1 164.1h.1M109.1 165.7h.1M109.2 165.1h.1M109.2 165.9h.1M109.7 165.6h.1M109.7 163.5h.1M109.7 163.7h.1M109.8 164.8h.1M109.8 166h.1"/>
<path d="M109.9 164h.1M110 165.1h.1M110.3 163.9h.1M110.3 165.3h.1M110.3 166.2h.1M110.4 163.3l-.1 .1M110.5 166.3h.1M110.5 165.5h.1M110.5 166.7h.1M110.6 164.1h.1M110.6 165.4h.1M110.7 166.6h.1"/>
<path d="M110.7 164.3h.1M110.8 163.8h.1M110.8 166.9h.1M110.8 165.5h.1M111 164.4h.1M111 162.7h.1M111 166.8h.1M111.1 164.6h.1M111.2 165.9h.1M111.4 163.6h.1M111.4 165.4h.1M111.4 164.8h.1"/>
<path d="M111.4 166h.1M111.6 165.1h.1M111.6 163.7h.1M111.7 163.7h.1M111.9 167h.1M112 163.7h.1M112 165.1h.1M112.2 165.3h.1M112.3 164.1h.1M112.3 165.6h.1M112.3 165.3h.1M112.3 166.6h.1"/>
<path d="M112.4 165.7h.1M112.5 163.6h.1M112.5 166.7h.1M112.6 165.3h.1M112.7 164.3h.1M112.8 166.8h.1M112.8 166.9h.1M112.9 163.9h.1M112.9 166.3h.1M113 164h.1M113.1 165.2h.1M113.1 164.7h.1"/>
<path d="M113.1 166.8h.1M113.1 165.9h.1M113.2 165.9h.1M113.5 164.5h.1M113.6 166.8h.1M113.7 166.8h.1M113.7 166.9h.1M113.7 163.7h.1M113.9 164.1h.1M113.9 165.4h.1M113.9 165.1h.1M114 166.6h.1"/>
<path d="M114.2 165.1h.1M114.2 165.3h.1M114.3 165h.1M114.3 165.2h.1M114.5 166.7h.1M114.5 166.6h.1M114.7 164.3h.1M114.7 166.8h.1M114.8 164.7h.1M114.8 165h.1M114.8 165.9h.1M114.8 165.7h.1"/>
<path d="M114.8 166.6h.1M115.2 165.9h.1M115.4 166.5h.1M115.4 163.9h.1M115.5 166.3h.1M115.6 166.4h.1M115.6 164.1h.1M115.6 165.3h.1M115.6 164.8h.1M115.7 166.5h.1M115.7 163.7h.1M115.9 165.1h.1"/>
<path d="M116 164.8h.1M116.1 164.5h.1M116.1 166.9h.1M116.2 165.3h.1M116.2 164.6h.1M116.2 166.4h.1M116.4 164.7h.1M116.4 165.9h.1M116.4 166.7h.1M116.5 164.7h.1M116.6 166.4h.1M116.6 161.6l-1.8 1.8"/>
<path d="M116.6 164.3h.1M116.7 166.8h.1M116.7 165.1h.1M117.1 166.3h.1M117.2 165.9h.1M117.2 161h.1M117.2 164h.1M117.3 165.3h.1M117.3 166.5h.1M117.3 164.6h.1M117.4 165.7h.1M117.5 165.8h.1"/>
<path d="M117.7 163.7h.1M117.7 164.6h.1M117.9 165.1h.1M117.9 166.2h.1M118 164h.1M118 166.3h.1M118.1 164.1h.1M118.1 164.6h.1M118.1 165.9h.1M118.2 165.3h.1M118.2 164.5h.1M118.3 166.2h.1"/>
<path d="M118.4 166.7h.1M118.6 164.3h.1M118.6 164.6h.1M118.7 166.9h.1M118.7 166.8h.1M118.8 166.1h.1M118.9 164.1h.1M118.9 165.3h.1M119 166.5h.1M119.1 164.4h.1M119.1 165.9h.1M119.3 165.2h.1"/>
<path d="M119.4 164.4h.1M119.4 165.3h.1M119.4 163.3h.1M119.6 166h.1M119.6 163.7h.1M119.8 164.6h.1M119.8 165.8h.1M119.9 165.1h.1M119.9 164.3h.1M119.9 165.8h.1M120 165.9h.1M120 163.5h.1"/>
<path d="M120.1 165.3h.1M120.4 166.7h.1M120.5 165.9h.1M120.6 164h.1M120.6 166.4h.1M120.6 164.3h.1M120.6 165.2h.1M120.7 166.4h.1M120.7 166.8h.1M120.7 166.5h.1M120.8 164.2h.1M121.1 164.1h.1"/>
<path d="M121.1 165.9h.1M121.2 164.6h.1M121.2 167h.1M121.3 164.7h.1M121.3 165.7h.1M121.4 164.6h.1M121.4 165.9h.1M121.6 164.1h.1M121.6 163.7h.1M121.7 165.7h.1M121.9 165.1h.1M121.9 165.2h.1"/>
<path d="M122.1 165.2h.1M122.2 165.6h.1M122.3 164h.1M122.3 165.2h.1M122.3 166.4h.1M122.4 166.7h.1M122.5 163.9h.1M122.5 165.8h.1M122.6 164.3h.1M122.6 165.9h.1M122.6 166.8h.1M122.8 163.9h.1"/>
<path d="M123.1 165.5h.1M123.1 165.9h.1M123.1 164h.1M123.1 164.6h.1M123.2 165.8h.1M123.2 166.4h.1M123.2 164.2h.1M123.3 163.8h.1M123.4 165.5h.1M123.6 163.7h.1M123.8 164.7h.1M123.8 167h.1"/>
<path d="M123.8 165.1h.1M123.9 164h.1M123.9 165.4h.1M123.9 165.2h.1M124 166.4h.1M124.1 165.2h.1M124.2 163.7h.1M124.4 166.7h.1M124.4 165.2h.1M124.5 167h.1M124.5 163.7h.1M124.5 165.3h.1"/>
<path d="M124.6 164.3h.1M124.6 166.8h.1M124.8 165.3h.1M124.8 164.5h.1M124.8 165.8h.1M124.8 167h.1M125 163.6h.1M125 162.2l-1.2 1.2M125.1 165.9h.1M125.1 165.3h.1M125.1 163.6h.1M125.4 166.9h.1"/>
<path d="M125.6 163.7h.1M125.6 161.6h.1M125.6 163.9h.1M125.6 165.1h.1M125.7 166.4h.1M125.7 164.1h.1M125.7 166.8h.1M125.8 165.1h.1M125.8 166.5h.1M126.1 165.2h.1M126.2 166.7h.1M126.3 164.7h.1"/>
<path d="M126.3 166.7h.1M126.4 164.6h.1M126.4 164.8h.1M126.4 165.8h.1M126.5 167h.1M126.5 165.1h.1M126.5 164.3h.1M126.6 166.8h.1M126.8 165h.1M127 165.3h.1M127 165.9h.1M127.1 166.6h.1"/>
<path d="M127.3 163.9h.1M127.3 165.1h.1M127.3 165h.1M127.3 166.3h.1M127.4 166.6h.1M127.5 163.6h.1M127.6 163.5h.1M127.6 165.9h.1M127.7 166h.1M127.8 165.1h.1M127.9 166.5h.1M128.1 165.2h.1"/>
<path d="M128.1 164.5h.1M128.2 165.7h.1M128.2 164.8h.1M128.2 166.9h.1M128.2 164.1h.1M128.3 166.5h.1M128.3 166.7h.1M128.3 164.2h.1M128.5 164.3h.1M128.5 164.8h.1M128.6 166.8h.1M128.8 166.4h.1"/>
<path d="M128.9 163.9h.1M128.9 164.7h.1M128.9 165.1h.1M129 166.4h.1M129 164.7h.1M129 165.8h.1M129.1 166.4h.1M129.5 163.6h.1M129.5 165.3h.1M129.6 166.3h.1M129.6 165.4h.1M129.8 164.5h.1"/>
<path d="M129.8 165.1h.1M129.8 165.7h.1M129.9 166.9h.1M129.9 164.6h.1M130 165.2h.1M130.1 163.6h.1M130.2 165.9h.1M130.2 164.6h.1M130.2 163.7h.1M130.3 166.6h.1M130.5 166.2h.1M130.5 164.3h.1"/>
<path d="M130.6 166.8h.1M130.6 163.8h.1M130.6 165.1h.1M130.7 166.3h.1M130.7 164.5h.1M130.8 164.2h.1M130.8 166.1h.1M130.8 166.5h.1M130.9 166.6h.1M131 165.8h.1M131.2 160.5l-2.8 2.8M131.3 166.1h.1"/>
<path d="M131.4 164.5h.1M131.4 164.8h.1M131.4 165.7h.1M131.5 166.9h.1M131.5 163.6h.1M131.5 164.9h.1M131.6 164.4h.1M131.7 165.1h.1M131.9 164.4h.1M132 165.2h.1M132.1 165.4h.1M132.2 166h.1"/>
<path d="M132.3 163.8h.1M132.3 166.6h.1M132.3 165.1h.1M132.3 166.3h.1M132.4 164.3h.1M132.5 165.9h.1M132.5 166.8h.1M132.7 163.6h.1M132.7 166h.1M132.8 166.1h.1M133 165.8h.1M133.1 164.4h.1"/>
<path d="M133.2 165.6h.1M133.2 166.9h.1M133.3 160.6l-2.8 2.8M133.3 162.9l-.6 .5"/>
</g>
<!-- layer: 0 -->
<g fill="#000" stroke="#000" stroke-width=".21">
<path d="M57.8 23.2l.3 2h-.7zM20.1 69.5l2-.3v.7zM20.9 78.2l2-.3v.7zM50.2 77.9l2 .3-2 .4zM51 69.2l2 .3-2 .4zM57.4 61.7h.7l-.3 2zM80 69.5l2-.3v.7zM80.2 66.7l2-.3v.6zM81.1 78.2l2-.3v.7zM166.9 77.9l2 .3-2 .4zM167.8 66.4l2 .3-2 .3zM168 69.2l2 .3-2 .4z"/>
<path d="M175.2 79.4l1 .4-1.7 2.5zM68.9 81.7h.6l-.3 2zM69.2 88.6l.3 2h-.6zM68.9 99.2h.6l-.3 2zM81.1 92.9l3 .4-.3 1zM87.5 97.4l2.9 1-.5 .9zM89.7 83.7l2.3 2-.8 .6zM148.4 88.1l-.5 3-1-.4zM185 96.7h.7l-.4 2zM185.4 86.2l.4 2h-.7zM185.1 96.7h.7l-.4 2zM185.1 81.7h.7l-.4 2z"/>
<path d="M16.6 109.5l1.9-.4v.7zM54.6 109.1l2 .4-2 .3zM69.2 104.7l.3 2h-.6zM75 110l2-.4v.7zM85.5 109.6l2 .4-2 .3zM87.5 110l2-.4v.7zM87.5 102.9l3 .7-.4 .9zM160.5 109.6l2 .4-2 .3zM162.5 110l2-.4v.7zM173 109.6l2 .4-2 .3zM185.3 102.2l.4 2h-.7z"/>
</g>
<path d="M120.3 131.5v1.9M121.3 131.5v1.9" fill="none" stroke="#000" stroke-width=".21"/>
<g fill="#fff" stroke="#fff" stroke-width=".35">
<path d="M256.5 196.4h14.2v3.6h-14.2z"/>
<path d="M221.4 117.8h12.5v3.6h-12.5z"/>
<path d="M221.4 121h10.6v3.6h-10.6z"/>
<path d="M221.4 130.6h42.3v3.6h-42.3z"/>
<path d="M221.4 124.2h36.7v3.6h-36.7z"/>
<path d="M221.4 127.4h20v3.6h-20z"/>
<path d="M19.8 192.6h137.8v3.6h-137.8z"/>
<path d="M256.6 188.4h25.7v2.4h-25.7z"/>
<path d="M256.6 186.4h30.7v2.4h-30.7z"/>
<path d="M221.4 133.9h21.8v3.6h-21.8z"/>
</g>
<text font-size="4.2" x="222" y="189.9">LAL11 1800 mm</text>
<g font-size="3.5">
<text x="181.5" y="73.8">Detail 1</text>
<text x="99" y="93.1">1</text>
<text x="99.2" y="99">2</text>
<text x="139.6" y="99.2">5</text>
<text x="99" y="103.5">3</text>
<text x="99.1" y="107.6">4</text>
</g>
<g font-size="2.8">
<text x="116.9" y="122">Detail 1</text>
<text x="54.5" y="135.3">0.10 m3</text>
<text x="54.5" y="138.5">beton C 20/25</text>
<text x="54.5" y="141.8">concrete C 20/25</text>
<text x="222.2" y="150.8">LEGEND:</text>
<text x="222.2" y="154.1">1 Pavement</text>
<text x="222.2" y="160.5">3 Concrete foundation</text>
<text x="222.2" y="157.2">2 Chemical anchor M10, dl. min 200</text>
<text x="222.2" y="163.7">4 Compacted gravel base, depth min. 70 mm</text>
<text x="222.2" y="167">5 Soil foundation</text>
<text x="257.2" y="195.4">version: 2022/08</text>
<text x="20.2" y="198.6">Dimensions of products, fundations and anchors are informative only. The exact dimensions you get with our offer.</text>
</g>
<g font-size="2.2">
<text x="57.1" y="44.9" transform="rotate(-90 57.1 44.9)">810</text>
<text x="35" y="68.9">658</text>
<text x="123" y="68.9">1800</text>
<text x="123" y="66">1793</text>
<text x="35" y="77.6">626</text>
<text x="123" y="77.6">1756</text>
<text x="184.8" y="79.1" transform="rotate(-90 184.8 79.1)">50</text>
<text x="68.5" y="87.7" transform="rotate(-90 68.5 87.7)">100</text>
<text x="184.8" y="93.9" transform="rotate(-90 184.8 93.9)">250</text>
<text x="68.5" y="96.4" transform="rotate(-90 68.5 96.4)">250</text>
<text x="184.7" y="101.4" transform="rotate(-90 184.7 101.4)">70</text>
<text x="68.5" y="103.9" transform="rotate(-90 68.5 103.9)">70</text>
<text x="35.1" y="108.8">800</text>
<text x="79.8" y="109.3">250</text>
<text x="123" y="109.3">1500</text>
<text x="167.3" y="109.3">250</text>
</g>
</svg>
